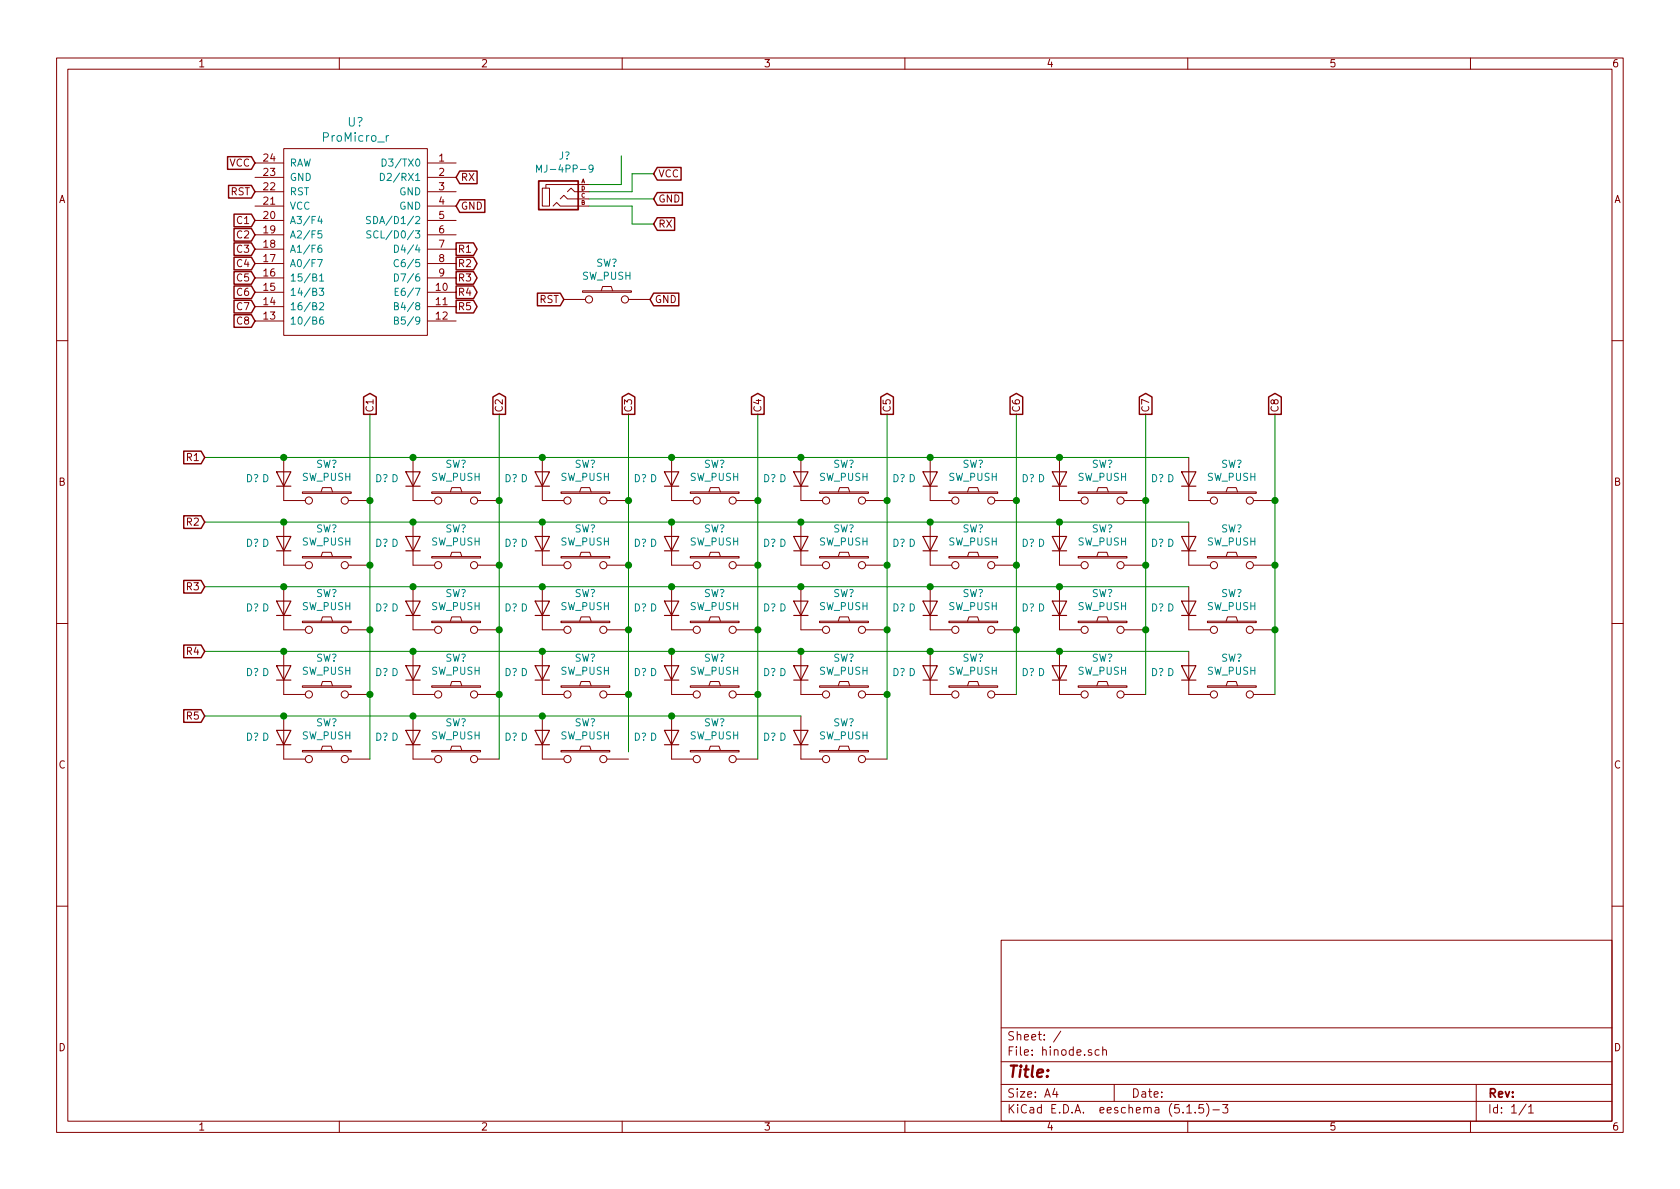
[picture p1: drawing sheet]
<svg xmlns="http://www.w3.org/2000/svg" width="297mm" height="210mm" viewBox="0 0 297 210" stroke-linecap="round" stroke-linejoin="round" font-family="sans-serif">
<g fill="none" stroke="#840000" stroke-width=".18">
<path d="M10 10.3h277v189.9h-277zM12 12.2h273v186.1h-273zM60 10.3v1.9M110 10.3v1.9M160 10.3v1.9M210 10.3v1.9M260 10.3v1.9M45.1 36.4h5.1M45.1 33.9h5.1M45.1 28.8h5.1M45.1 31.4h5.1M45.1 39h5.1"/>
<path d="M50.2 26.3h25.4v33h-25.4zM75.6 36.4h5M75.6 33.9h5M75.6 28.8h5M75.6 31.4h5M75.6 39h5M95.9 33.3h1.3v3.1h-1.3zM97.8 36.4l.6-.6 .7 .6h3.1M99.1 35.2l.6-.7 .6 .7h1.9M100.3 33.9l.7-.6 .6 .6h.6M102.1 32.6h2M102.1 36.4h2"/>
<path d="M102.1 35.2h2M102.1 33.9h2M102.2 32.6h-5.7v.7M45.1 51.7h5.1M45.1 54.2h5.1M45.1 56.8h5.1M45.1 49.1h5.1M45.1 46.6h5.1M45.1 44.1h5.1M45.1 41.5h5.1M75.6 51.7h5M75.6 54.2h5"/>
<path d="M75.6 56.8h5M75.6 49.1h5M75.6 46.6h5M75.6 44.1h5M75.6 41.5h5M99.7 53h3.8M103 51.4h8.6v.3h-8.6zM106.3 51.4l.3-.7h1.5l.2 .7M111.1 53h3.8M10 60.2h2M285 60.2h2M50.2 80.9v7.6h3.8"/>
<path d="M50.2 92.3v7.6h3.8M53.5 87h8.6v.2h-8.6zM53.5 98.4h8.6v.3h-8.6zM56.8 87l.2-.8h1.5l.3 .8M56.8 98.4l.2-.7h1.5l.3 .7M61.6 88.5h3.8M61.6 99.9h3.8M73 80.9v7.6h3.8M73 92.3v7.6h3.8M76.3 87h8.7v.2h-8.7zM76.3 98.4h8.7v.3h-8.7zM79.6 87l.3-.8h1.5l.3 .8"/>
<path d="M79.6 98.4l.3-.7h1.5l.3 .7M84.5 88.5h3.8M84.5 99.9h3.8M95.9 80.9v7.6h3.8M95.9 92.3v7.6h3.8M99.2 87h8.6v.2h-8.6zM99.2 98.4h8.6v.3h-8.6zM102.5 87l.2-.8h1.6l.2 .8M102.5 98.4l.2-.7h1.6l.2 .7M107.3 88.5h3.8M107.3 99.9h3.8M118.7 80.9v7.6h3.9"/>
<path d="M118.7 92.3v7.6h3.9M122 98.4h8.7v.3h-8.7zM122 87h8.7v.2h-8.7zM125.3 98.4l.3-.7h1.5l.3 .7M125.3 87l.3-.8h1.5l.3 .8M130.2 88.5h3.8M130.2 99.9h3.8M141.6 80.9v7.6h3.8M141.6 92.3v7.6h3.8M144.9 98.4h8.6v.3h-8.6zM144.9 87h8.6v.2h-8.6zM148.2 98.4l.3-.7h1.5l.2 .7"/>
<path d="M148.2 87l.3-.8h1.5l.2 .8M153 88.5h3.8M153 99.9h3.8M164.5 80.9v7.6h3.8M164.5 92.3v7.6h3.8M167.8 98.4h8.6v.3h-8.6zM167.8 87h8.6v.2h-8.6zM171.1 98.4l.2-.7h1.5l.3 .7M171.1 87l.2-.8h1.5l.3 .8M175.9 88.5h3.8M175.9 99.9h3.8M187.3 80.9v7.6h3.8"/>
<path d="M187.3 92.3v7.6h3.8M190.6 87h8.7v.2h-8.7zM190.6 98.4h8.7v.3h-8.7zM193.9 87l.3-.8h1.5l.3 .8M193.9 98.4l.3-.7h1.5l.3 .7M198.8 88.5h3.8M198.8 99.9h3.8M210.2 80.9v7.6h3.8M210.2 92.3v7.6h3.8M213.5 98.4h8.6v.3h-8.6zM213.5 87h8.6v.2h-8.6zM216.8 98.4l.2-.7h1.6l.2 .7"/>
<path d="M216.8 87l.2-.8h1.6l.2 .8M221.6 88.5h3.8M221.6 99.9h3.8M10 110.3h2M50.2 115.2v7.6h3.8M50.2 103.8v7.6h3.8M53.5 109.8h8.6v.3h-8.6zM56.8 109.8l.2-.7h1.5l.3 .7M61.6 111.4h3.8M73 115.2v7.6h3.8M73 103.8v7.6h3.8M76.3 109.8h8.7v.3h-8.7z"/>
<path d="M79.6 109.8l.3-.7h1.5l.3 .7M84.5 111.4h3.8M95.9 115.2v7.6h3.8M95.9 103.8v7.6h3.8M99.2 109.8h8.6v.3h-8.6zM102.5 109.8l.2-.7h1.6l.2 .7M107.3 111.4h3.8M118.7 115.2v7.6h3.9M118.7 103.8v7.6h3.9M122 109.8h8.7v.3h-8.7zM125.3 109.8l.3-.7h1.5l.3 .7M130.2 111.4h3.8"/>
<path d="M141.6 103.8v7.6h3.8M141.6 115.2v7.6h3.8M144.9 109.8h8.6v.3h-8.6zM148.2 109.8l.3-.7h1.5l.2 .7M153 111.4h3.8M164.5 103.8v7.6h3.8M164.5 115.2v7.6h3.8M167.8 109.8h8.6v.3h-8.6zM171.1 109.8l.2-.7h1.5l.3 .7M175.9 111.4h3.8M187.3 115.2v7.6h3.8M187.3 103.8v7.6h3.8"/>
<path d="M190.6 109.8h8.7v.3h-8.7zM193.9 109.8l.3-.7h1.5l.3 .7M198.8 111.4h3.8M210.2 115.2v7.6h3.8M210.2 103.8v7.6h3.8M213.5 109.8h8.6v.3h-8.6zM216.8 109.8l.2-.7h1.6l.2 .7M221.6 111.4h3.8M285 110.3h2M50.2 126.6v7.6h3.8M53.5 132.7h8.6v.3h-8.6zM53.5 121.3h8.6v.2h-8.6z"/>
<path d="M56.8 132.7l.2-.8h1.5l.3 .8M56.8 121.3l.2-.8h1.5l.3 .8M61.6 122.8h3.8M61.6 134.2h3.8M73 126.6v7.6h3.8M76.3 132.7h8.7v.3h-8.7zM76.3 121.3h8.7v.2h-8.7zM79.6 132.7l.3-.8h1.5l.3 .8M79.6 121.3l.3-.8h1.5l.3 .8M84.5 122.8h3.8M84.5 134.2h3.8M95.9 126.6v7.6h3.8"/>
<path d="M99.2 132.7h8.6v.3h-8.6zM99.2 121.3h8.6v.2h-8.6zM102.5 132.7l.2-.8h1.6l.2 .8M102.5 121.3l.2-.8h1.6l.2 .8M107.3 122.8h3.8M107.3 134.2h3.8M118.7 126.6v7.6h3.9M122 132.7h8.7v.3h-8.7zM122 121.3h8.7v.2h-8.7zM125.3 132.7l.3-.8h1.5l.3 .8M125.3 121.3l.3-.8h1.5l.3 .8M130.2 122.8h3.8"/>
<path d="M130.2 134.2h3.8M141.6 126.6v7.6h3.8M144.9 132.7h8.6v.3h-8.6zM144.9 121.3h8.6v.2h-8.6zM148.2 132.7l.3-.8h1.5l.2 .8M148.2 121.3l.3-.8h1.5l.2 .8M153 122.8h3.8M153 134.2h3.8M167.8 121.3h8.6v.2h-8.6zM171.1 121.3l.2-.8h1.5l.3 .8M175.9 122.8h3.8M190.6 121.3h8.7v.2h-8.7z"/>
<path d="M193.9 121.3l.3-.8h1.5l.3 .8M198.8 122.8h3.8M213.5 121.3h8.6v.2h-8.6zM216.8 121.3l.2-.8h1.6l.2 .8M221.6 122.8h3.8M10 160.2h2M177 166.3h108v32h-108zM285 160.2h2M60 198.3v1.9M110 198.3v1.9M160 198.3v1.9M177 194.8h108"/>
<path d="M177 191.8h108M177 187.8h108M177 181.8h108M186.5 192.5l-.4 1h1M186.8 193v1M187.6 182.3l-1.3 2M194.3 185.7l-.4-.1-.3 .3 .1 .6 .2 .1 .4-.1M195 185.7a.37 .37 0 0 1 .6 .1v.8M195 185.1v1.5M197 191.8v3M209.8 195.8l.5-.5v1.5M209.8 196.8h.9"/>
<path d="M210 198.3v1.9M211.3 196.7v.1M212.8 195.3h-.8v.7l.2-.1 .5 .1 .1 .2v.5l-.3 .1-.5-.1M213.3 195.1a1.71 1.71 0 0 1 0 2.3M214.5 196.3h1.1M216.2 195.3h.9l-.5 .6 .4 .1v.7l-.2 .1-.6-.1M260 198.3v1.9M261 191.8v6.5M269.8 195.2l-1.2 2M270.3 195.8l.4-.5v1.5M270.3 196.8h.8"/>
<circle cx="104.1" cy="53" r=".63"/>
<circle cx="110.5" cy="53" r=".63"/>
<circle cx="54.6" cy="88.5" r=".63"/>
<circle cx="54.6" cy="99.9" r=".63"/>
<circle cx="61" cy="88.5" r=".63"/>
<circle cx="61" cy="99.9" r=".63"/>
<circle cx="77.5" cy="99.9" r=".63"/>
<circle cx="77.5" cy="88.5" r=".63"/>
<circle cx="83.8" cy="99.9" r=".63"/>
<circle cx="83.8" cy="88.5" r=".63"/>
<circle cx="100.3" cy="88.5" r=".63"/>
<circle cx="100.3" cy="99.9" r=".63"/>
<circle cx="106.7" cy="88.5" r=".63"/>
<circle cx="106.7" cy="99.9" r=".63"/>
<circle cx="123.2" cy="88.5" r=".63"/>
<circle cx="123.2" cy="99.9" r=".63"/>
<circle cx="129.5" cy="88.5" r=".63"/>
<circle cx="129.5" cy="99.9" r=".63"/>
<circle cx="146" cy="99.9" r=".63"/>
<circle cx="146" cy="88.5" r=".63"/>
<circle cx="152.4" cy="99.9" r=".63"/>
<circle cx="152.4" cy="88.5" r=".63"/>
<circle cx="168.9" cy="88.5" r=".63"/>
<circle cx="168.9" cy="99.9" r=".63"/>
<circle cx="175.3" cy="99.9" r=".63"/>
<circle cx="175.3" cy="88.5" r=".63"/>
<circle cx="191.8" cy="99.9" r=".63"/>
<circle cx="191.8" cy="88.5" r=".63"/>
<circle cx="198.1" cy="99.9" r=".63"/>
<circle cx="198.1" cy="88.5" r=".63"/>
<circle cx="214.6" cy="99.9" r=".63"/>
<circle cx="214.6" cy="88.5" r=".63"/>
<circle cx="221" cy="99.9" r=".63"/>
<circle cx="221" cy="88.5" r=".63"/>
<circle cx="54.6" cy="111.4" r=".63"/>
<circle cx="61" cy="111.4" r=".63"/>
<circle cx="77.5" cy="111.4" r=".63"/>
<circle cx="83.8" cy="111.4" r=".63"/>
<circle cx="100.3" cy="111.4" r=".63"/>
<circle cx="106.7" cy="111.4" r=".63"/>
<circle cx="123.2" cy="111.4" r=".63"/>
<circle cx="129.5" cy="111.4" r=".63"/>
<circle cx="146" cy="111.4" r=".63"/>
<circle cx="152.4" cy="111.4" r=".63"/>
<circle cx="168.9" cy="111.4" r=".63"/>
<circle cx="175.3" cy="111.4" r=".63"/>
<circle cx="191.8" cy="111.4" r=".63"/>
<circle cx="198.1" cy="111.4" r=".63"/>
<circle cx="214.6" cy="111.4" r=".63"/>
<circle cx="221" cy="111.4" r=".63"/>
<circle cx="54.6" cy="122.8" r=".63"/>
<circle cx="54.6" cy="134.2" r=".63"/>
<circle cx="61" cy="122.8" r=".63"/>
<circle cx="61" cy="134.2" r=".63"/>
<circle cx="77.5" cy="122.8" r=".63"/>
<circle cx="77.5" cy="134.2" r=".63"/>
<circle cx="83.8" cy="122.8" r=".63"/>
<circle cx="83.8" cy="134.2" r=".63"/>
<circle cx="100.3" cy="122.8" r=".63"/>
<circle cx="100.3" cy="134.2" r=".63"/>
<circle cx="106.7" cy="122.8" r=".63"/>
<circle cx="106.7" cy="134.2" r=".63"/>
<circle cx="123.2" cy="122.8" r=".63"/>
<circle cx="123.2" cy="134.2" r=".63"/>
<circle cx="129.5" cy="122.8" r=".63"/>
<circle cx="129.5" cy="134.2" r=".63"/>
<circle cx="146" cy="122.8" r=".63"/>
<circle cx="146" cy="134.2" r=".63"/>
<circle cx="152.4" cy="122.8" r=".63"/>
<circle cx="152.4" cy="134.2" r=".63"/>
<circle cx="168.9" cy="122.8" r=".63"/>
<circle cx="175.3" cy="122.8" r=".63"/>
<circle cx="191.8" cy="122.8" r=".63"/>
<circle cx="198.1" cy="122.8" r=".63"/>
<circle cx="214.6" cy="122.8" r=".63"/>
<circle cx="221" cy="122.8" r=".63"/>
</g>
<g fill="none" stroke="#840000" stroke-width=".2">
<path d="M48.9 83.4h2.5l-1.2 2.6zM48.9 94.9h2.5l-1.2 2.5zM48.9 97.4h2.5M48.9 86h2.5M71.8 94.9h2.5l-1.3 2.5zM71.8 83.4h2.5l-1.3 2.6zM71.8 97.4h2.5M71.8 86h2.5M94.6 83.4h2.6l-1.3 2.6zM94.6 94.9h2.6l-1.3 2.5zM94.6 97.4h2.6M94.6 86h2.6"/>
<path d="M117.5 94.9h2.5l-1.3 2.5zM117.5 83.4h2.5l-1.3 2.6zM117.5 97.4h2.5M117.5 86h2.5M140.3 94.9h2.6l-1.3 2.5zM140.3 83.4h2.6l-1.3 2.6zM140.3 97.4h2.6M140.3 86h2.6M163.2 94.9h2.5l-1.2 2.5zM163.2 83.4h2.5l-1.2 2.6zM163.2 97.4h2.5M163.2 86h2.5"/>
<path d="M186.1 83.4h2.5l-1.3 2.6zM186.1 94.9h2.5l-1.3 2.5zM186.1 97.4h2.5M186.1 86h2.5M208.9 94.9h2.6l-1.3 2.5zM208.9 83.4h2.6l-1.3 2.6zM208.9 97.4h2.6M208.9 86h2.6M48.9 117.7h2.5l-1.2 2.6zM48.9 106.3h2.5l-1.2 2.5zM48.9 108.8h2.5M71.8 117.7h2.5l-1.3 2.6z"/>
<path d="M71.8 106.3h2.5l-1.3 2.5zM71.8 108.8h2.5M94.6 117.7h2.6l-1.3 2.6zM94.6 106.3h2.6l-1.3 2.5zM94.6 108.8h2.6M117.5 117.7h2.5l-1.3 2.6zM117.5 106.3h2.5l-1.3 2.5zM117.5 108.8h2.5M140.3 117.7h2.6l-1.3 2.6zM140.3 106.3h2.6l-1.3 2.5zM140.3 108.8h2.6M163.2 117.7h2.5l-1.2 2.6z"/>
<path d="M163.2 106.3h2.5l-1.2 2.5zM163.2 108.8h2.5M186.1 117.7h2.5l-1.3 2.6zM186.1 106.3h2.5l-1.3 2.5zM186.1 108.8h2.5M208.9 117.7h2.6l-1.3 2.6zM208.9 106.3h2.6l-1.3 2.5zM208.9 108.8h2.6M48.9 129.2h2.5l-1.2 2.5zM48.9 131.7h2.5M48.9 120.3h2.5M71.8 129.2h2.5l-1.3 2.5z"/>
<path d="M71.8 131.7h2.5M71.8 120.3h2.5M94.6 129.2h2.6l-1.3 2.5zM94.6 131.7h2.6M94.6 120.3h2.6M117.5 129.2h2.5l-1.3 2.5zM117.5 131.7h2.5M117.5 120.3h2.5M140.3 129.2h2.6l-1.3 2.5zM140.3 131.7h2.6M140.3 120.3h2.6M163.2 120.3h2.5"/>
<path d="M186.1 120.3h2.5M208.9 120.3h2.6"/>
</g>
<path d="M95.2 32h7v5.1h-7z" fill="none" stroke="#840000" stroke-width=".3"/>
<g fill="none" stroke="#008484" stroke-width=".18">
<path d="M56.5 38.2l-.3 .9h.8M56.8 38.7v.8M65.5 38.3h-.5l-.2 .1 .1 .4 .6 .3v.2l-.2 .2h-.5M66.1 38.3a.64 .64 0 0 1 .7 .6 .64 .64 0 0 1-.7 .6zM67.3 30.7a.64 .64 0 0 1 .7 .6 .64 .64 0 0 1-.7 .6zM67.6 28.1a.64 .64 0 0 1 .7 .6 .64 .64 0 0 1-.7 .7zM68.7 24l-.4 .3M94.9 30.4v-1.2l.4 .9 .4-.9v1.2M104.9 29.7l-.3 .3-.4-.1-.1-.2 .1-.4 .2-.1h.2l.3 .2a.97 .97 0 0 1-.3 1h-.4M56.1 45.9h.9l-.6 1.3M56.4 51h.8l-.4 .5 .4 .1v.5l-.2 .1-.6-.1M56.5 53.6l.5-.1 .2 .4v.2l-.8 .7h.8"/>
<path d="M56.5 48.8l.4-.4v1.3M56.5 49.7h.7M56.8 43.4h-.4a.87 .87 0 0 0 0 1.2l.5-.1v-.5l-.5-.2-.2 .3M56.9 40.8h-.6l-.1 .6 .2-.1 .4 .1 .1 .6-.2 .1-.5-.1M57.1 56.1h-.4a.87 .87 0 0 0 0 1.2l.5-.1v-.5l-.5-.2-.2 .3M65.6 40.9l-.5-.1-.2 .1v.4l.6 .2 .1 .4-.3 .2-.5-.1M66.9 40.9a.51 .51 0 0 0-.7 0 .51 .51 0 0 0-.1 .6 .46 .46 0 0 0 .2 .5 .46 .46 0 0 0 .6 0M69.7 54.1h.6l.1-.2v-.3l-.7-.1v1.3h.5l.2-.1 .1-.3-.3-.3M69.7 56.7l.6-.1 .1-.2v-.2l-.7-.1v1.2h.5l.2-.1 .1-.3-.3-.2M69.7 43.4a.64 .64 0 0 1 .8 .6 .64 .64 0 0 1-.8 .6zM69.7 48.4a.64 .64 0 0 1 .8 .7 .64 .64 0 0 1-.8 .6zM69.9 51.6h.4"/>
<path d="M70.5 51h-.6v1.2h.6M70.5 46a.6 .6 0 0 0-.9 .4 .6 .6 0 0 0 .6 .8l.3-.2"/>
</g>
<g fill="none" stroke="#008400" stroke-width=".18">
<path d="M104.1 36.4h7.7v3.2h3.8M104.1 35.2h11.5M109.9 27.6v5h-5.8M115.6 30.7h-3.8v3.2h-7.7M65.4 73.3v60.9M88.3 73.3v60.9M111.1 73.3v59.7M134 73.3v60.9M156.8 73.3v60.9M179.7 73.3v49.5M202.6 73.3v49.5M225.4 73.3v49.5"/>
<path d="M36.2 92.3h174M36.2 80.9h174M36.2 115.2h174M36.2 103.8h174M36.2 126.6h105.4"/>
</g>
<g fill="none" stroke="#840000" stroke-width=".25">
<path d="M40.2 27.7h4.2l.7 1.1-.7 1.1h-4.2zM40.4 32.8h4l.7 1.1-.7 1.1h-4zM41.4 37.9h3l.7 1.1-.7 1.1h-3zM81.3 30.2h3.1v2.3h-3.1l-.7-1.1zM81.3 35.3h4.4v2.3h-4.4l-.7-1.2zM116.2 29.6h4.2v2.2h-4.2l-.6-1.1zM116.2 38.5h3.1v2.2h-3.1l-.6-1.1zM116.2 34.1h4.4v2.2h-4.4l-.6-1.1zM41.4 45.5h3l.7 1.1-.7 1.1h-3zM41.4 55.6h3l.7 1.2-.7 1.1h-3zM41.4 53.1h3l.7 1.1-.7 1.1h-3zM41.4 50.6h3l.7 1.1-.7 1.1h-3z"/>
<path d="M41.4 48h3l.7 1.1-.7 1.2h-3zM41.4 42.9h3l.7 1.2-.7 1.1h-3zM41.4 40.4h3l.7 1.1-.7 1.1h-3zM80.6 50.6h3.1l.7 1.1-.7 1.1h-3.1zM80.6 42.9h3.1l.7 1.2-.7 1.1h-3.1zM80.6 45.5h3.1l.7 1.1-.7 1.1h-3.1zM80.6 48h3.1l.7 1.1-.7 1.2h-3.1zM80.6 53.1h3.1l.7 1.1-.7 1.1h-3.1zM95 51.8h4.1l.6 1.2-.6 1.1h-4.1zM115.6 51.8h4.4v2.3h-4.4l-.7-1.1zM32.5 79.8h3.1l.6 1.1-.6 1.1h-3.1zM64.3 70.2l1.1-.6 1.1 .6v3.1h-2.2z"/>
<path d="M87.1 70.2l1.2-.6 1.1 .6v3.1h-2.3zM110 70.2l1.1-.6 1.1 .6v3.1h-2.2zM132.9 70.2l1.1-.6 1.1 .6v3.1h-2.2zM155.7 70.2l1.1-.6 1.2 .6v3.1h-2.3zM178.6 70.2l1.1-.6 1.1 .6v3.1h-2.2zM201.4 70.2l1.2-.6 1.1 .6v3.1h-2.3zM224.3 70.2l1.1-.6 1.1 .6v3.1h-2.2zM32.5 91.2h3.1l.6 1.1-.6 1.1h-3.1zM32.5 102.6h3.1l.6 1.2-.6 1.1h-3.1zM32.5 114.1h3.1l.6 1.1-.6 1.1h-3.1zM32.5 125.5h3.1l.6 1.1-.6 1.1h-3.1z"/>
</g>
<g fill="#008400" stroke="#008400" stroke-width=".25">
<circle cx="134" cy="111.4" r=".51"/>
<circle cx="50.2" cy="126.6" r=".51"/>
<circle cx="225.4" cy="111.4" r=".51"/>
<circle cx="225.4" cy="99.9" r=".51"/>
<circle cx="225.4" cy="88.5" r=".51"/>
<circle cx="202.6" cy="111.4" r=".51"/>
<circle cx="202.6" cy="99.9" r=".51"/>
<circle cx="202.6" cy="88.5" r=".51"/>
<circle cx="179.7" cy="111.4" r=".51"/>
<circle cx="179.7" cy="99.9" r=".51"/>
<circle cx="179.7" cy="88.5" r=".51"/>
<circle cx="156.8" cy="122.8" r=".51"/>
<circle cx="156.8" cy="111.4" r=".51"/>
<circle cx="156.8" cy="99.9" r=".51"/>
<circle cx="156.8" cy="88.5" r=".51"/>
<circle cx="134" cy="122.8" r=".51"/>
<circle cx="73" cy="126.6" r=".51"/>
<circle cx="134" cy="99.9" r=".51"/>
<circle cx="134" cy="88.5" r=".51"/>
<circle cx="111.1" cy="122.8" r=".51"/>
<circle cx="111.1" cy="111.4" r=".51"/>
<circle cx="111.1" cy="99.9" r=".51"/>
<circle cx="111.1" cy="88.5" r=".51"/>
<circle cx="88.3" cy="122.8" r=".51"/>
<circle cx="88.3" cy="111.4" r=".51"/>
<circle cx="88.3" cy="99.9" r=".51"/>
<circle cx="88.3" cy="88.5" r=".51"/>
<circle cx="65.4" cy="122.8" r=".51"/>
<circle cx="65.4" cy="111.4" r=".51"/>
<circle cx="65.4" cy="99.9" r=".51"/>
<circle cx="65.4" cy="88.5" r=".51"/>
<circle cx="164.5" cy="103.8" r=".51"/>
<circle cx="50.2" cy="80.9" r=".51"/>
<circle cx="164.5" cy="92.3" r=".51"/>
<circle cx="73" cy="80.9" r=".51"/>
<circle cx="141.6" cy="92.3" r=".51"/>
<circle cx="95.9" cy="80.9" r=".51"/>
<circle cx="118.7" cy="92.3" r=".51"/>
<circle cx="118.7" cy="80.9" r=".51"/>
<circle cx="95.9" cy="92.3" r=".51"/>
<circle cx="141.6" cy="80.9" r=".51"/>
<circle cx="73" cy="92.3" r=".51"/>
<circle cx="164.5" cy="80.9" r=".51"/>
<circle cx="50.2" cy="92.3" r=".51"/>
<circle cx="187.3" cy="80.9" r=".51"/>
<circle cx="187.3" cy="103.8" r=".51"/>
<circle cx="187.3" cy="92.3" r=".51"/>
<circle cx="141.6" cy="103.8" r=".51"/>
<circle cx="118.7" cy="103.8" r=".51"/>
<circle cx="95.9" cy="103.8" r=".51"/>
<circle cx="73" cy="103.8" r=".51"/>
<circle cx="50.2" cy="103.8" r=".51"/>
<circle cx="187.3" cy="115.2" r=".51"/>
<circle cx="164.5" cy="115.2" r=".51"/>
<circle cx="141.6" cy="115.2" r=".51"/>
<circle cx="118.7" cy="115.2" r=".51"/>
<circle cx="95.9" cy="115.2" r=".51"/>
<circle cx="73" cy="115.2" r=".51"/>
<circle cx="50.2" cy="115.2" r=".51"/>
<circle cx="118.7" cy="126.6" r=".51"/>
<circle cx="95.9" cy="126.6" r=".51"/>
</g>
<text font-size="2.8" fill="#840000" x="178" y="190.5">Title:</text>
<g font-size="2.1" fill="#008484">
<text x="61.5" y="22.4">U?</text>
<text x="57.3" y="25.1">ProMicro_r</text>
</g>
<g font-size="2.1" fill="#840000">
<text x="178" y="184">Sheet: /</text>
<text x="178" y="186.7">File: hinode.sch</text>
<text x="178" y="196.9">KiCad E.D.A. eeschema (5.1.5)-3</text>
<text x="178" y="194.1">Size: A4</text>
<text x="200" y="194.1">Date:</text>
<text x="263" y="194.1">Rev:</text>
<text x="263" y="196.9">Id: 1/1</text>
</g>
<g font-size="1.8" fill="#840000">
<text x="35" y="11.9">1</text>
<text x="85" y="11.9">2</text>
<text x="135" y="11.9">3</text>
<text x="185" y="11.9">4</text>
<text x="235" y="11.9">5</text>
<text x="285" y="11.9">6</text>
<text x="40.6" y="29.5">VCC</text>
<text x="46.7" y="28.6">24</text>
<text x="77.6" y="28.6">1</text>
<text x="10.4" y="35.9">A</text>
<text x="40.8" y="34.5">RST</text>
<text x="46.7" y="33.6">22</text>
<text x="46.7" y="31.1">23</text>
<text x="77.6" y="31.1">2</text>
<text x="77.6" y="33.6">3</text>
<text x="81.4" y="32">RX</text>
<text x="116.4" y="31.4">VCC</text>
<text x="116.4" y="35.8">GND</text>
<text x="285.4" y="35.9">A</text>
<text x="42" y="39.6">C1</text>
<text x="46.7" y="41.3">19</text>
<text x="46.7" y="38.7">20</text>
<text x="46.7" y="36.2">21</text>
<text x="77.6" y="36.2">4</text>
<text x="77.6" y="38.7">5</text>
<text x="77.6" y="41.3">6</text>
<text x="81.4" y="37.1">GND</text>
<text x="116.4" y="40.3">RX</text>
<text x="42" y="47.2">C4</text>
<text x="42" y="44.7">C3</text>
<text x="42" y="42.2">C2</text>
<text x="46.7" y="46.3">17</text>
<text x="46.7" y="43.8">18</text>
<text x="77.6" y="43.8">7</text>
<text x="77.6" y="46.3">8</text>
<text x="80.9" y="44.7">R1</text>
<text x="80.9" y="47.2">R2</text>
<text x="42" y="52.3">C6</text>
<text x="42" y="49.8">C5</text>
<text x="46.7" y="54">14</text>
<text x="46.7" y="51.4">15</text>
<text x="46.7" y="48.9">16</text>
<text x="77.1" y="51.4">10</text>
<text x="77.1" y="54">11</text>
<text x="77.6" y="48.9">9</text>
<text x="80.9" y="52.3">R4</text>
<text x="80.9" y="49.8">R3</text>
<text x="95.4" y="53.6">RST</text>
<text x="115.7" y="53.6">GND</text>
<text x="42" y="57.4">C8</text>
<text x="42" y="54.9">C7</text>
<text x="46.7" y="56.5">13</text>
<text x="77.1" y="56.5">12</text>
<text x="80.9" y="54.9">R5</text>
<text x="66" y="73" transform="rotate(-90 66 73)">C1</text>
<text x="88.9" y="73" transform="rotate(-90 88.9 73)">C2</text>
<text x="111.8" y="73" transform="rotate(-90 111.8 73)">C3</text>
<text x="134.6" y="73" transform="rotate(-90 134.6 73)">C4</text>
<text x="157.5" y="73" transform="rotate(-90 157.5 73)">C5</text>
<text x="180.3" y="73" transform="rotate(-90 180.3 73)">C6</text>
<text x="203.2" y="73" transform="rotate(-90 203.2 73)">C7</text>
<text x="226.1" y="73" transform="rotate(-90 226.1 73)">C8</text>
<text x="33.1" y="81.5">R1</text>
<text x="10.4" y="85.9">B</text>
<text x="285.4" y="85.9">B</text>
<text x="33.1" y="93">R2</text>
<text x="33.1" y="104.4">R3</text>
<text x="33.1" y="115.8">R4</text>
<text x="33.1" y="127.2">R5</text>
<text x="10.4" y="135.9">C</text>
<text x="285.4" y="135.9">C</text>
<text x="10.4" y="185.9">D</text>
<text x="285.4" y="185.9">D</text>
<text x="35" y="199.9">1</text>
<text x="85" y="199.9">2</text>
<text x="135" y="199.9">3</text>
<text x="185" y="199.9">4</text>
<text x="235" y="199.9">5</text>
<text x="285" y="199.9">6</text>
</g>
<g font-size="1.8" fill="#008484">
<text x="51.2" y="29.5">RAW</text>
<text x="68.6" y="29.5">D3/TX0</text>
<text x="98.8" y="28.2">J?</text>
<text x="51.2" y="34.5">RST</text>
<text x="51.2" y="32">GND</text>
<text x="68.4" y="32">D2/RX1</text>
<text x="70.6" y="34.5">GND</text>
<text x="95.9" y="30.5">MJ-4PP-9</text>
<text x="51.2" y="39.6">A3/F4</text>
<text x="51.2" y="37.1">VCC</text>
<text x="66.6" y="39.6">SDA/D1/2</text>
<text x="70.6" y="37.1">GND</text>
<text x="51.2" y="47.2">A0/F7</text>
<text x="51.2" y="44.7">A1/F6</text>
<text x="51.2" y="42.2">A2/F5</text>
<text x="66.8" y="42.2">SCL/D0/3</text>
<text x="70.8" y="44.7">D4/4</text>
<text x="70.8" y="47.2">C6/5</text>
<text x="105.4" y="47.2">SW?</text>
<text x="51.2" y="52.3">14/B3</text>
<text x="51.2" y="49.8">15/B1</text>
<text x="70.8" y="49.8">D7/6</text>
<text x="70.9" y="52.3">E6/7</text>
<text x="102.9" y="49.5">SW_PUSH</text>
<text x="51.2" y="57.4">10/B6</text>
<text x="51.2" y="54.9">16/B2</text>
<text x="70.8" y="54.9">B4/8</text>
<text x="70.8" y="57.4">B5/9</text>
<text x="55.8" y="82.7">SW?</text>
<text x="78.7" y="82.7">SW?</text>
<text x="101.5" y="82.7">SW?</text>
<text x="124.4" y="82.7">SW?</text>
<text x="147.3" y="82.7">SW?</text>
<text x="170.1" y="82.7">SW?</text>
<text x="193" y="82.7">SW?</text>
<text x="215.8" y="82.7">SW?</text>
<text x="43.5" y="85.3">D? D</text>
<text x="53.4" y="85">SW_PUSH</text>
<text x="66.3" y="85.3">D? D</text>
<text x="76.3" y="85">SW_PUSH</text>
<text x="89.2" y="85.3">D? D</text>
<text x="99.1" y="85">SW_PUSH</text>
<text x="112.1" y="85.3">D? D</text>
<text x="122" y="85">SW_PUSH</text>
<text x="134.9" y="85.3">D? D</text>
<text x="144.9" y="85">SW_PUSH</text>
<text x="157.8" y="85.3">D? D</text>
<text x="167.7" y="85">SW_PUSH</text>
<text x="180.6" y="85.3">D? D</text>
<text x="190.6" y="85">SW_PUSH</text>
<text x="203.5" y="85.3">D? D</text>
<text x="213.4" y="85">SW_PUSH</text>
<text x="55.8" y="94.2">SW?</text>
<text x="78.7" y="94.2">SW?</text>
<text x="101.5" y="94.2">SW?</text>
<text x="124.4" y="94.2">SW?</text>
<text x="147.3" y="94.2">SW?</text>
<text x="170.1" y="94.2">SW?</text>
<text x="193" y="94.2">SW?</text>
<text x="215.8" y="94.2">SW?</text>
<text x="43.5" y="96.7">D? D</text>
<text x="53.4" y="96.5">SW_PUSH</text>
<text x="66.3" y="96.7">D? D</text>
<text x="76.3" y="96.5">SW_PUSH</text>
<text x="89.2" y="96.7">D? D</text>
<text x="99.1" y="96.5">SW_PUSH</text>
<text x="112.1" y="96.7">D? D</text>
<text x="122" y="96.5">SW_PUSH</text>
<text x="134.9" y="96.7">D? D</text>
<text x="144.9" y="96.5">SW_PUSH</text>
<text x="157.8" y="96.7">D? D</text>
<text x="167.7" y="96.5">SW_PUSH</text>
<text x="180.6" y="96.7">D? D</text>
<text x="190.6" y="96.5">SW_PUSH</text>
<text x="203.5" y="96.7">D? D</text>
<text x="213.4" y="96.5">SW_PUSH</text>
<text x="53.4" y="107.9">SW_PUSH</text>
<text x="55.8" y="105.6">SW?</text>
<text x="76.3" y="107.9">SW_PUSH</text>
<text x="78.7" y="105.6">SW?</text>
<text x="99.1" y="107.9">SW_PUSH</text>
<text x="101.5" y="105.6">SW?</text>
<text x="122" y="107.9">SW_PUSH</text>
<text x="124.4" y="105.6">SW?</text>
<text x="144.9" y="107.9">SW_PUSH</text>
<text x="147.3" y="105.6">SW?</text>
<text x="167.7" y="107.9">SW_PUSH</text>
<text x="170.1" y="105.6">SW?</text>
<text x="190.6" y="107.9">SW_PUSH</text>
<text x="193" y="105.6">SW?</text>
<text x="213.4" y="107.9">SW_PUSH</text>
<text x="215.8" y="105.6">SW?</text>
<text x="43.5" y="108.1">D? D</text>
<text x="66.3" y="108.1">D? D</text>
<text x="89.2" y="108.1">D? D</text>
<text x="112.1" y="108.1">D? D</text>
<text x="134.9" y="108.1">D? D</text>
<text x="157.8" y="108.1">D? D</text>
<text x="180.6" y="108.1">D? D</text>
<text x="203.5" y="108.1">D? D</text>
<text x="43.5" y="119.6">D? D</text>
<text x="53.4" y="119.3">SW_PUSH</text>
<text x="55.8" y="117">SW?</text>
<text x="66.3" y="119.6">D? D</text>
<text x="76.3" y="119.3">SW_PUSH</text>
<text x="78.7" y="117">SW?</text>
<text x="89.2" y="119.6">D? D</text>
<text x="99.1" y="119.3">SW_PUSH</text>
<text x="101.5" y="117">SW?</text>
<text x="112.1" y="119.6">D? D</text>
<text x="122" y="119.3">SW_PUSH</text>
<text x="124.4" y="117">SW?</text>
<text x="134.9" y="119.6">D? D</text>
<text x="144.9" y="119.3">SW_PUSH</text>
<text x="147.3" y="117">SW?</text>
<text x="157.8" y="119.6">D? D</text>
<text x="167.7" y="119.3">SW_PUSH</text>
<text x="170.1" y="117">SW?</text>
<text x="180.6" y="119.6">D? D</text>
<text x="190.6" y="119.3">SW_PUSH</text>
<text x="193" y="117">SW?</text>
<text x="203.5" y="119.6">D? D</text>
<text x="213.4" y="119.3">SW_PUSH</text>
<text x="215.8" y="117">SW?</text>
<text x="43.5" y="131">D? D</text>
<text x="53.4" y="130.8">SW_PUSH</text>
<text x="55.8" y="128.4">SW?</text>
<text x="66.3" y="131">D? D</text>
<text x="76.3" y="130.8">SW_PUSH</text>
<text x="78.7" y="128.4">SW?</text>
<text x="89.2" y="131">D? D</text>
<text x="99.1" y="130.8">SW_PUSH</text>
<text x="101.5" y="128.4">SW?</text>
<text x="112.1" y="131">D? D</text>
<text x="122" y="130.8">SW_PUSH</text>
<text x="124.4" y="128.4">SW?</text>
<text x="134.9" y="131">D? D</text>
<text x="144.9" y="130.8">SW_PUSH</text>
<text x="147.3" y="128.4">SW?</text>
</g>
<g font-size="1" fill="#840000">
<text x="102.8" y="32.4">A</text>
<text x="102.8" y="34.9">C</text>
<text x="102.8" y="33.7">D</text>
<text x="102.8" y="36.2">B</text>
</g>
</svg>
